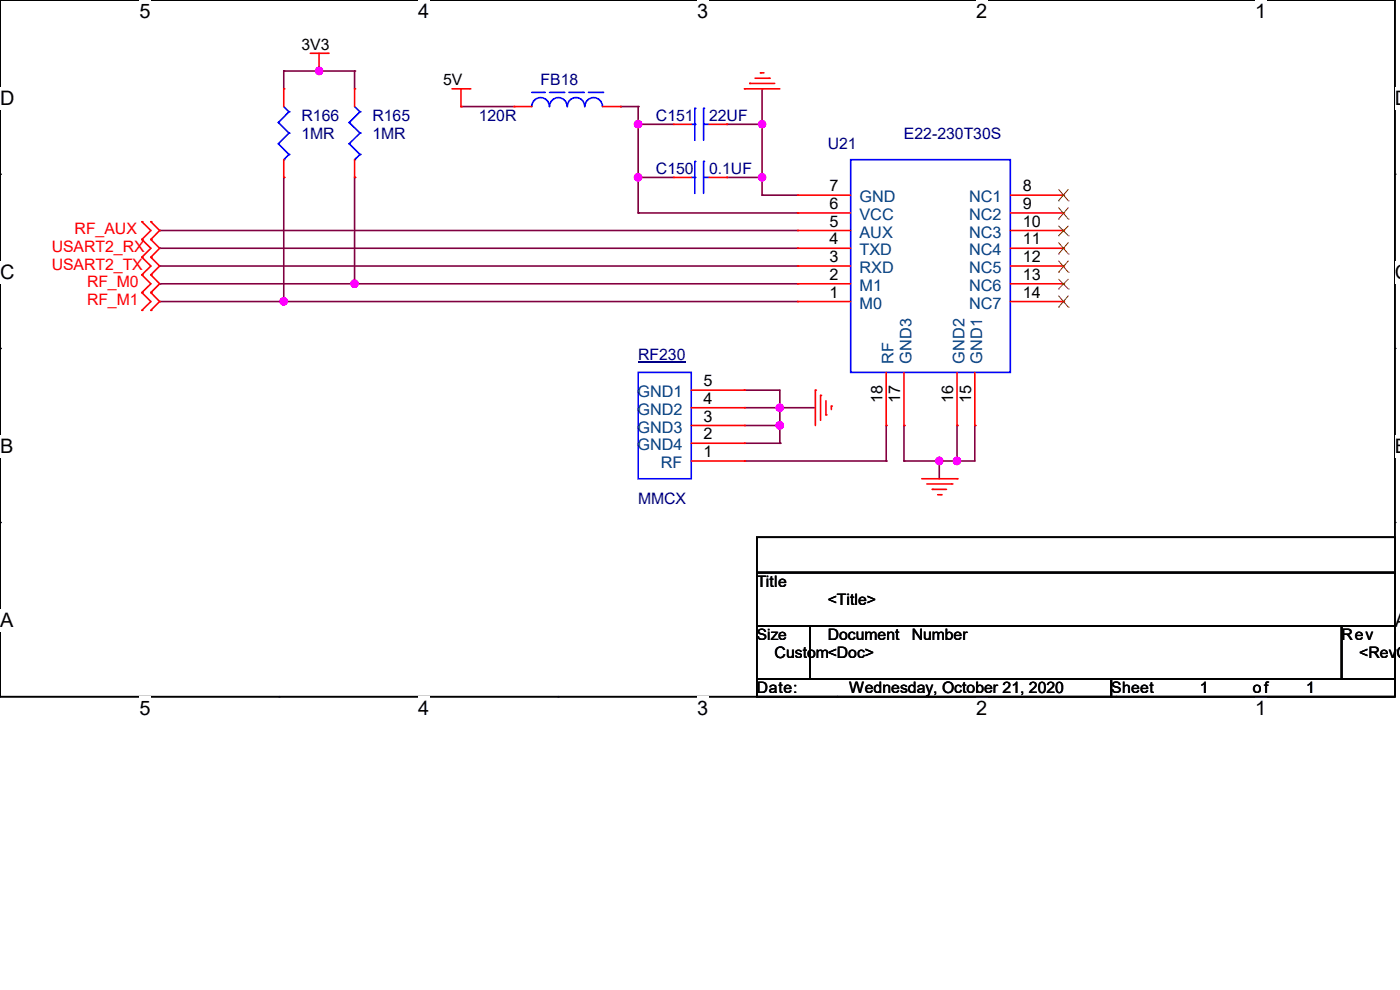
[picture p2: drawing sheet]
<svg xmlns="http://www.w3.org/2000/svg" width="297mm" height="210mm" viewBox="0 0 297 210" stroke-linecap="round" stroke-linejoin="round" font-family="sans-serif">
<path d="M0 0h295.9v147.8h-295.9z" fill="none" stroke="#000" stroke-width=".34"/>
<g fill="#fff">
<path d="M29.6 0h2.4v4.8h-2.4z"/>
<path d="M29.6 147.8h2.4v4.7h-2.4z"/>
</g>
<g fill="#000">
<circle cx="59.2" cy="0" r=".17"/>
<circle cx="59.2" cy="147.8" r=".17"/>
</g>
<g fill="#fff">
<path d="M88.7 0h2.4v4.8h-2.4z"/>
<path d="M88.7 147.8h2.4v4.7h-2.4z"/>
</g>
<g fill="#000">
<circle cx="118.4" cy="0" r=".17"/>
<circle cx="118.4" cy="147.8" r=".17"/>
</g>
<g fill="#fff">
<path d="M147.9 0h2.4v4.8h-2.4z"/>
<path d="M147.9 147.8h2.4v4.7h-2.4z"/>
</g>
<g fill="#000">
<circle cx="177.5" cy="0" r=".17"/>
<circle cx="177.5" cy="147.8" r=".17"/>
</g>
<g fill="#fff">
<path d="M207.1 0h2.4v4.8h-2.4z"/>
<path d="M207.1 147.8h2.4v4.7h-2.4z"/>
</g>
<g fill="#000">
<circle cx="236.7" cy="0" r=".17"/>
<circle cx="236.7" cy="147.8" r=".17"/>
</g>
<g fill="#fff">
<path d="M266.3 0h2.3v4.8h-2.3z"/>
<path d="M266.3 147.8h2.3v4.7h-2.3z"/>
<path d="M0 18.5h3.1v4.7h-3.1z"/>
<path d="M295.9 18.5h1.1v4.7h-1.1z"/>
<path d="M0 55.4h3.1v4.8h-3.1z"/>
<path d="M295.9 55.4h1.1v4.8h-1.1z"/>
</g>
<g fill="#000">
<circle cx="0" cy="37" r=".17"/>
<circle cx="295.9" cy="37" r=".17"/>
</g>
<g fill="#fff">
<path d="M0 92.4h2.9v4.7h-2.9z"/>
<path d="M295.9 92.4h1.1v4.7h-1.1z"/>
</g>
<g fill="#000">
<circle cx="0" cy="73.9" r=".17"/>
<circle cx="295.9" cy="73.9" r=".17"/>
</g>
<g fill="#fff">
<path d="M0 129.3h2.9v4.7h-2.9z"/>
<path d="M295.8 129.3h1.2v4.7h-1.2z"/>
</g>
<g fill="#000">
<circle cx="0" cy="110.8" r=".17"/>
<circle cx="295.9" cy="110.8" r=".17"/>
</g>
<path d="M131.6 22.6h3.8" fill="none" stroke="#800040" stroke-width=".34"/>
<circle cx="131.6" cy="22.6" r=".17" fill="#800040"/>
<path d="M135.4 22.6v3.8" fill="none" stroke="#800040" stroke-width=".34"/>
<circle cx="135.4" cy="22.6" r=".17" fill="#800040"/>
<path d="M135.4 45.2h33.8" fill="none" stroke="#800040" stroke-width=".34"/>
<circle cx="135.4" cy="45.2" r=".17" fill="#800040"/>
<path d="M154.2 37.6h7.5" fill="none" stroke="#800040" stroke-width=".34"/>
<circle cx="154.2" cy="37.6" r=".17" fill="#800040"/>
<path d="M161.7 37.6v3.8" fill="none" stroke="#800040" stroke-width=".34"/>
<circle cx="161.7" cy="37.6" r=".17" fill="#800040"/>
<path d="M161.7 41.4h7.5" fill="none" stroke="#800040" stroke-width=".34"/>
<circle cx="161.7" cy="41.4" r=".17" fill="#800040"/>
<path d="M161.7 18.8v7.6" fill="none" stroke="#800040" stroke-width=".34"/>
<circle cx="161.7" cy="18.8" r=".17" fill="#800040"/>
<path d="M135.4 37.6h7.5" fill="none" stroke="#800040" stroke-width=".34"/>
<circle cx="135.4" cy="37.6" r=".17" fill="#800040"/>
<path d="M135.4 37.6v7.6" fill="none" stroke="#800040" stroke-width=".34"/>
<circle cx="135.4" cy="37.6" r=".17" fill="#800040"/>
<path d="M97.8 22.6h11.3" fill="none" stroke="#800040" stroke-width=".34"/>
<circle cx="97.8" cy="22.6" r=".17" fill="#800040"/>
<path d="M191.8 90.3v7.5" fill="none" stroke="#800040" stroke-width=".34"/>
<circle cx="191.8" cy="90.3" r=".17" fill="#800040"/>
<path d="M191.8 97.8h7.5" fill="none" stroke="#800040" stroke-width=".34"/>
<circle cx="191.8" cy="97.8" r=".17" fill="#800040"/>
<path d="M206.8 90.3v7.5" fill="none" stroke="#800040" stroke-width=".34"/>
<circle cx="206.8" cy="90.3" r=".17" fill="#800040"/>
<path d="M203 90.3v7.5" fill="none" stroke="#800040" stroke-width=".34"/>
<circle cx="203" cy="90.3" r=".17" fill="#800040"/>
<path d="M203 97.8h3.8" fill="none" stroke="#800040" stroke-width=".34"/>
<circle cx="203" cy="97.8" r=".17" fill="#800040"/>
<circle cx="203" cy="97.8" r=".74" fill="#f0f" stroke="#f0f" stroke-width=".34"/>
<path d="M199.3 97.8v3.8" fill="none" stroke="#800040" stroke-width=".34"/>
<circle cx="199.3" cy="97.8" r=".17" fill="#800040"/>
<circle cx="199.3" cy="97.8" r=".73" fill="#f0f" stroke="#f0f" stroke-width=".34"/>
<path d="M199.3 97.8h3.7" fill="none" stroke="#800040" stroke-width=".34"/>
<circle cx="199.3" cy="97.8" r=".17" fill="#800040"/>
<path d="M75.2 60.2h94" fill="none" stroke="#800040" stroke-width=".34"/>
<circle cx="75.2" cy="60.2" r=".17" fill="#800040"/>
<circle cx="75.2" cy="60.2" r=".74" fill="#f0f" stroke="#f0f" stroke-width=".34"/>
<path d="M75.2 37.6v22.6" fill="none" stroke="#800040" stroke-width=".34"/>
<circle cx="75.2" cy="37.6" r=".17" fill="#800040"/>
<path d="M60.2 64h109" fill="none" stroke="#800040" stroke-width=".34"/>
<circle cx="60.2" cy="64" r=".17" fill="#800040"/>
<circle cx="60.2" cy="63.9" r=".73" fill="#f0f" stroke="#f0f" stroke-width=".34"/>
<path d="M60.2 37.6v26.4" fill="none" stroke="#800040" stroke-width=".34"/>
<circle cx="60.2" cy="37.6" r=".17" fill="#800040"/>
<path d="M33.9 48.9h135.3" fill="none" stroke="#800040" stroke-width=".34"/>
<circle cx="33.9" cy="48.9" r=".17" fill="#800040"/>
<path d="M33.9 52.7h135.3" fill="none" stroke="#800040" stroke-width=".34"/>
<circle cx="33.9" cy="52.7" r=".17" fill="#800040"/>
<path d="M33.9 56.4h135.3" fill="none" stroke="#800040" stroke-width=".34"/>
<circle cx="33.9" cy="56.4" r=".17" fill="#800040"/>
<path d="M33.9 60.2h41.3" fill="none" stroke="#800040" stroke-width=".34"/>
<circle cx="33.9" cy="60.2" r=".17" fill="#800040"/>
<path d="M33.9 64h26.3" fill="none" stroke="#800040" stroke-width=".34"/>
<circle cx="33.9" cy="64" r=".17" fill="#800040"/>
<path d="M60.2 15.1v3.7" fill="none" stroke="#800040" stroke-width=".34"/>
<circle cx="60.2" cy="15.1" r=".17" fill="#800040"/>
<path d="M60.2 15.1h7.5" fill="none" stroke="#800040" stroke-width=".34"/>
<circle cx="60.2" cy="15.1" r=".17" fill="#800040"/>
<path d="M75.2 15.1v3.7" fill="none" stroke="#800040" stroke-width=".34"/>
<circle cx="75.2" cy="15.1" r=".17" fill="#800040"/>
<path d="M67.7 15.1h7.5" fill="none" stroke="#800040" stroke-width=".34"/>
<circle cx="67.7" cy="15.1" r=".17" fill="#800040"/>
<circle cx="67.7" cy="15" r=".73" fill="#f0f" stroke="#f0f" stroke-width=".34"/>
<path d="M154.2 26.4h7.5" fill="none" stroke="#800040" stroke-width=".34"/>
<circle cx="154.2" cy="26.4" r=".17" fill="#800040"/>
<path d="M161.7 26.4v11.2" fill="none" stroke="#800040" stroke-width=".34"/>
<circle cx="161.7" cy="26.4" r=".17" fill="#800040"/>
<g fill="#f0f" stroke="#f0f" stroke-width=".34">
<circle cx="161.7" cy="37.6" r=".73"/>
<circle cx="161.7" cy="26.3" r=".72"/>
</g>
<path d="M135.4 26.4h7.5" fill="none" stroke="#800040" stroke-width=".34"/>
<circle cx="135.4" cy="26.4" r=".17" fill="#800040"/>
<path d="M135.4 26.4v11.2" fill="none" stroke="#800040" stroke-width=".34"/>
<circle cx="135.4" cy="26.4" r=".17" fill="#800040"/>
<g fill="#f0f" stroke="#f0f" stroke-width=".34">
<circle cx="135.4" cy="37.6" r=".74"/>
<circle cx="135.4" cy="26.3" r=".73"/>
</g>
<path d="M188 90.3v7.5" fill="none" stroke="#800040" stroke-width=".34"/>
<circle cx="188" cy="97.8" r=".17" fill="#800040"/>
<path d="M157.9 97.8h30.1" fill="none" stroke="#800040" stroke-width=".34"/>
<circle cx="157.9" cy="97.8" r=".17" fill="#800040"/>
<path d="M157.9 94h7.5" fill="none" stroke="#800040" stroke-width=".34"/>
<circle cx="165.4" cy="94" r=".17" fill="#800040"/>
<path d="M165.4 82.8v3.7" fill="none" stroke="#800040" stroke-width=".34"/>
<circle cx="165.4" cy="86.5" r=".17" fill="#800040"/>
<path d="M157.9 82.8h7.5" fill="none" stroke="#800040" stroke-width=".34"/>
<circle cx="157.9" cy="82.8" r=".17" fill="#800040"/>
<path d="M157.9 86.5h7.5" fill="none" stroke="#800040" stroke-width=".34"/>
<circle cx="165.4" cy="86.5" r=".17" fill="#800040"/>
<path d="M165.4 86.5v3.8" fill="none" stroke="#800040" stroke-width=".34"/>
<circle cx="165.4" cy="90.3" r=".17" fill="#800040"/>
<path d="M157.9 90.3h7.5" fill="none" stroke="#800040" stroke-width=".34"/>
<circle cx="165.4" cy="90.3" r=".17" fill="#800040"/>
<path d="M165.4 90.3v3.7" fill="none" stroke="#800040" stroke-width=".34"/>
<circle cx="165.4" cy="94" r=".17" fill="#800040"/>
<circle cx="165.4" cy="90.2" r=".74" fill="#f0f" stroke="#f0f" stroke-width=".34"/>
<path d="M165.4 86.5h7.6" fill="none" stroke="#800040" stroke-width=".34"/>
<circle cx="165.4" cy="86.5" r=".17" fill="#800040"/>
<circle cx="165.4" cy="86.5" r=".73" fill="#f0f" stroke="#f0f" stroke-width=".34"/>
<path d="M157.9 18.8h7.5" fill="none" stroke="#f00" stroke-width=".34"/>
<circle cx="157.9" cy="18.8" r=".17" fill="#f00"/>
<path d="M159 17.7h5.3" fill="none" stroke="#f00" stroke-width=".34"/>
<circle cx="159" cy="17.7" r=".17" fill="#f00"/>
<path d="M160.2 16.6h3" fill="none" stroke="#f00" stroke-width=".34"/>
<circle cx="163.2" cy="16.6" r=".17" fill="#f00"/>
<path d="M161.3 15.5h.8" fill="none" stroke="#f00" stroke-width=".34"/>
<circle cx="161.3" cy="15.5" r=".17" fill="#f00"/>
<path d="M97.8 18.8v3.8" fill="none" stroke="#f00" stroke-width=".34"/>
<circle cx="97.8" cy="22.6" r=".17" fill="#f00"/>
<path d="M95.9 18.8h3.8" fill="none" stroke="#f00" stroke-width=".34"/>
<circle cx="99.7" cy="18.8" r=".17" fill="#f00"/>
<path d="M195.5 101.6h7.5" fill="none" stroke="#f00" stroke-width=".34"/>
<circle cx="203" cy="101.6" r=".17" fill="#f00"/>
<path d="M196.6 102.7h5.3" fill="none" stroke="#f00" stroke-width=".34"/>
<circle cx="201.9" cy="102.7" r=".17" fill="#f00"/>
<path d="M197.8 103.8h3" fill="none" stroke="#f00" stroke-width=".34"/>
<circle cx="197.8" cy="103.8" r=".17" fill="#f00"/>
<path d="M198.9 104.9h.7" fill="none" stroke="#f00" stroke-width=".34"/>
<circle cx="199.6" cy="104.9" r=".17" fill="#f00"/>
<path d="M67.7 11.3v3.8" fill="none" stroke="#f00" stroke-width=".34"/>
<circle cx="67.7" cy="15.1" r=".17" fill="#f00"/>
<path d="M65.8 11.3h3.8" fill="none" stroke="#f00" stroke-width=".34"/>
<circle cx="69.6" cy="11.3" r=".17" fill="#f00"/>
<path d="M173 82.8v7.5" fill="none" stroke="#f00" stroke-width=".34"/>
<circle cx="173" cy="82.8" r=".17" fill="#f00"/>
<path d="M174.1 83.9v5.3" fill="none" stroke="#f00" stroke-width=".34"/>
<circle cx="174.1" cy="83.9" r=".17" fill="#f00"/>
<path d="M175.2 85v3" fill="none" stroke="#f00" stroke-width=".34"/>
<circle cx="175.2" cy="88" r=".17" fill="#f00"/>
<path d="M176.4 86.1v.8" fill="none" stroke="#f00" stroke-width=".34"/>
<circle cx="176.4" cy="86.1" r=".17" fill="#f00"/>
<path d="M33.9 48.9l-1.9 1.9" fill="none" stroke="#f00" stroke-width=".34"/>
<circle cx="32" cy="50.8" r=".17" fill="#f00"/>
<path d="M32 47l1.9 1.9" fill="none" stroke="#f00" stroke-width=".34"/>
<circle cx="32" cy="47" r=".17" fill="#f00"/>
<path d="M30.1 47l1.9 1.9" fill="none" stroke="#f00" stroke-width=".34"/>
<circle cx="30.1" cy="47" r=".17" fill="#f00"/>
<path d="M32 48.9l-1.9 1.9" fill="none" stroke="#f00" stroke-width=".34"/>
<circle cx="30.1" cy="50.8" r=".17" fill="#f00"/>
<path d="M33.9 56.4l-1.9 1.9" fill="none" stroke="#f00" stroke-width=".34"/>
<circle cx="32" cy="58.3" r=".17" fill="#f00"/>
<path d="M32 54.6l1.9 1.8" fill="none" stroke="#f00" stroke-width=".34"/>
<circle cx="32" cy="54.6" r=".17" fill="#f00"/>
<path d="M30.1 54.6l1.9 1.8" fill="none" stroke="#f00" stroke-width=".34"/>
<circle cx="30.1" cy="54.6" r=".17" fill="#f00"/>
<path d="M32 56.4l-1.9 1.9" fill="none" stroke="#f00" stroke-width=".34"/>
<circle cx="30.1" cy="58.3" r=".17" fill="#f00"/>
<path d="M33.9 52.7l-1.9 1.9" fill="none" stroke="#f00" stroke-width=".34"/>
<circle cx="32" cy="54.6" r=".17" fill="#f00"/>
<path d="M32 50.8l1.9 1.9" fill="none" stroke="#f00" stroke-width=".34"/>
<circle cx="32" cy="50.8" r=".17" fill="#f00"/>
<path d="M30.1 50.8l1.9 1.9" fill="none" stroke="#f00" stroke-width=".34"/>
<circle cx="30.1" cy="50.8" r=".17" fill="#f00"/>
<path d="M32 52.7l-1.9 1.9" fill="none" stroke="#f00" stroke-width=".34"/>
<circle cx="30.1" cy="54.6" r=".17" fill="#f00"/>
<path d="M33.9 60.2l-1.9 1.9" fill="none" stroke="#f00" stroke-width=".34"/>
<circle cx="32" cy="62.1" r=".17" fill="#f00"/>
<path d="M32 58.3l1.9 1.9" fill="none" stroke="#f00" stroke-width=".34"/>
<circle cx="32" cy="58.3" r=".17" fill="#f00"/>
<path d="M30.1 58.3l1.9 1.9" fill="none" stroke="#f00" stroke-width=".34"/>
<circle cx="30.1" cy="58.3" r=".17" fill="#f00"/>
<path d="M32 60.2l-1.9 1.9" fill="none" stroke="#f00" stroke-width=".34"/>
<circle cx="30.1" cy="62.1" r=".17" fill="#f00"/>
<path d="M33.9 64l-1.9 1.8" fill="none" stroke="#f00" stroke-width=".34"/>
<circle cx="32" cy="65.8" r=".17" fill="#f00"/>
<path d="M32 62.1l1.9 1.9" fill="none" stroke="#f00" stroke-width=".34"/>
<circle cx="32" cy="62.1" r=".17" fill="#f00"/>
<path d="M30.1 62.1l1.9 1.9" fill="none" stroke="#f00" stroke-width=".34"/>
<circle cx="30.1" cy="62.1" r=".17" fill="#f00"/>
<path d="M32 64l-1.9 1.8" fill="none" stroke="#f00" stroke-width=".34"/>
<circle cx="30.1" cy="65.8" r=".17" fill="#f00"/>
<path d="M160.6 114h135.3v7.5h-135.3zM160.6 121.5h135.3v11.3h-135.3zM160.6 132.8h11.2v11.2h-11.2zM171.8 132.8h112.8v11.2h-112.8zM284.6 132.8h11.3v11.2h-11.3zM160.6 144h75.2v3.8h-75.2zM235.8 144h60.1v3.8h-60.1z" fill="none" stroke="#000" stroke-width=".34"/>
<path d="M146.6 37.6h.8" fill="none" stroke="#00f" stroke-width=".34"/>
<circle cx="147.4" cy="37.6" r=".17" fill="#00f"/>
<path d="M149.3 34.2v6.8" fill="none" stroke="#00f" stroke-width=".34"/>
<circle cx="149.3" cy="34.2" r=".17" fill="#00f"/>
<path d="M147.4 34.2v6.8" fill="none" stroke="#00f" stroke-width=".34"/>
<circle cx="147.4" cy="34.2" r=".17" fill="#00f"/>
<path d="M149.3 37.6h1.1" fill="none" stroke="#00f" stroke-width=".34"/>
<circle cx="149.3" cy="37.6" r=".17" fill="#00f"/>
<path d="M142.9 37.6h3.7" fill="none" stroke="#f00" stroke-width=".34"/>
<circle cx="142.9" cy="37.6" r=".17" fill="#f00"/>
<path d="M150.4 37.6h3.8" fill="none" stroke="#f00" stroke-width=".34"/>
<circle cx="154.2" cy="37.6" r=".17" fill="#f00"/>
<path d="M146.6 26.4h.8" fill="none" stroke="#00f" stroke-width=".34"/>
<circle cx="147.4" cy="26.4" r=".17" fill="#00f"/>
<path d="M149.3 23v6.8" fill="none" stroke="#00f" stroke-width=".34"/>
<circle cx="149.3" cy="23" r=".17" fill="#00f"/>
<path d="M147.4 23v6.8" fill="none" stroke="#00f" stroke-width=".34"/>
<circle cx="147.4" cy="23" r=".17" fill="#00f"/>
<path d="M149.3 26.4h1.1" fill="none" stroke="#00f" stroke-width=".34"/>
<circle cx="149.3" cy="26.4" r=".17" fill="#00f"/>
<path d="M142.9 26.4h3.7" fill="none" stroke="#f00" stroke-width=".34"/>
<circle cx="142.9" cy="26.4" r=".17" fill="#f00"/>
<path d="M150.4 26.4h3.8" fill="none" stroke="#f00" stroke-width=".34"/>
<circle cx="154.2" cy="26.4" r=".17" fill="#f00"/>
<path d="M112.8 19.6h2.6M112.8 22.6a1.86 1.86 0 0 1 1.9-1.9 1.86 1.86 0 0 1 1.8 1.9M116.6 22.6a1.86 1.86 0 0 1 1.8-1.9 1.86 1.86 0 0 1 1.9 1.9M120.4 22.6a1.84 1.84 0 0 1 1.8-1.9 1.84 1.84 0 0 1 1.8 1.9M124.1 22.6a1.86 1.86 0 0 1 1.8-1.9 1.86 1.86 0 0 1 1.9 1.9" fill="none" stroke="#00f" stroke-width=".34"/>
<circle cx="115.4" cy="19.6" r=".17" fill="#00f"/>
<path d="M116.6 19.6h3" fill="none" stroke="#00f" stroke-width=".34"/>
<circle cx="119.6" cy="19.6" r=".17" fill="#00f"/>
<path d="M120.7 19.6h3" fill="none" stroke="#00f" stroke-width=".34"/>
<circle cx="123.7" cy="19.6" r=".17" fill="#00f"/>
<path d="M124.8 19.6h3" fill="none" stroke="#00f" stroke-width=".34"/>
<circle cx="127.8" cy="19.6" r=".17" fill="#00f"/>
<path d="M109.1 22.6h3.7" fill="none" stroke="#f00" stroke-width=".34"/>
<circle cx="109.1" cy="22.6" r=".17" fill="#f00"/>
<path d="M127.8 22.6h3.8" fill="none" stroke="#f00" stroke-width=".34"/>
<circle cx="131.6" cy="22.6" r=".17" fill="#f00"/>
<path d="M75.2 22.6l1.2 1.1" fill="none" stroke="#00f" stroke-width=".34"/>
<circle cx="76.4" cy="23.7" r=".17" fill="#00f"/>
<path d="M76.4 23.7l-2.3 2.3" fill="none" stroke="#00f" stroke-width=".34"/>
<circle cx="74.1" cy="26" r=".17" fill="#00f"/>
<path d="M74.1 26l2.3 2.2" fill="none" stroke="#00f" stroke-width=".34"/>
<circle cx="76.4" cy="28.2" r=".17" fill="#00f"/>
<path d="M76.4 28.2l-2.3 2.3" fill="none" stroke="#00f" stroke-width=".34"/>
<circle cx="74.1" cy="30.5" r=".17" fill="#00f"/>
<path d="M74.1 30.5l2.3 2.3" fill="none" stroke="#00f" stroke-width=".34"/>
<circle cx="76.4" cy="32.8" r=".17" fill="#00f"/>
<path d="M76.4 32.8l-1.2 1.1" fill="none" stroke="#00f" stroke-width=".34"/>
<circle cx="75.2" cy="33.9" r=".17" fill="#00f"/>
<path d="M75.2 18.8v3.8" fill="none" stroke="#f00" stroke-width=".34"/>
<circle cx="75.2" cy="18.8" r=".17" fill="#f00"/>
<path d="M75.2 33.9v3.7" fill="none" stroke="#f00" stroke-width=".34"/>
<circle cx="75.2" cy="37.6" r=".17" fill="#f00"/>
<path d="M180.5 33.9h33.8v45.1h-33.8z" fill="none" stroke="#00f" stroke-width=".34"/>
<path d="M169.2 64h11.3" fill="none" stroke="#f00" stroke-width=".34"/>
<circle cx="169.2" cy="64" r=".17" fill="#f00"/>
<path d="M169.2 60.2h11.3" fill="none" stroke="#f00" stroke-width=".34"/>
<circle cx="169.2" cy="60.2" r=".17" fill="#f00"/>
<path d="M169.2 56.4h11.3" fill="none" stroke="#f00" stroke-width=".34"/>
<circle cx="169.2" cy="56.4" r=".17" fill="#f00"/>
<path d="M169.2 52.7h11.3" fill="none" stroke="#f00" stroke-width=".34"/>
<circle cx="169.2" cy="52.7" r=".17" fill="#f00"/>
<path d="M169.2 48.9h11.3" fill="none" stroke="#f00" stroke-width=".34"/>
<circle cx="169.2" cy="48.9" r=".17" fill="#f00"/>
<path d="M169.2 45.2h11.3" fill="none" stroke="#f00" stroke-width=".34"/>
<circle cx="169.2" cy="45.2" r=".17" fill="#f00"/>
<path d="M169.2 41.4h11.3" fill="none" stroke="#f00" stroke-width=".34"/>
<circle cx="169.2" cy="41.4" r=".17" fill="#f00"/>
<path d="M214.3 41.4h11.3" fill="none" stroke="#f00" stroke-width=".34"/>
<circle cx="225.6" cy="41.4" r=".17" fill="#f00"/>
<path d="M224.5 42.6h.1M224.5 40.1l2.2 2.5M226.7 42.6h.1M226.7 40.1l-2.2 2.5" fill="none" stroke="#804000" stroke-width=".21"/>
<path d="M214.3 45.2h11.3" fill="none" stroke="#f00" stroke-width=".34"/>
<circle cx="225.6" cy="45.2" r=".17" fill="#f00"/>
<path d="M224.5 46.5h.1M224.5 44l2.2 2.5M226.7 46.5h.1M226.7 44l-2.2 2.5" fill="none" stroke="#804000" stroke-width=".21"/>
<path d="M214.3 48.9h11.3" fill="none" stroke="#f00" stroke-width=".34"/>
<circle cx="225.6" cy="48.9" r=".17" fill="#f00"/>
<path d="M224.5 50h.1M224.5 47.9l2.2 2.1M226.7 50h.1M226.7 47.9l-2.2 2.1" fill="none" stroke="#804000" stroke-width=".21"/>
<path d="M214.3 52.7h11.3" fill="none" stroke="#f00" stroke-width=".34"/>
<circle cx="225.6" cy="52.7" r=".17" fill="#f00"/>
<path d="M224.5 53.9h.1M224.5 51.4l2.2 2.5M226.7 53.9h.1M226.7 51.4l-2.2 2.5" fill="none" stroke="#804000" stroke-width=".21"/>
<path d="M214.3 56.4h11.3" fill="none" stroke="#f00" stroke-width=".34"/>
<circle cx="225.6" cy="56.4" r=".17" fill="#f00"/>
<path d="M224.5 57.8h.1M224.5 55.3l2.2 2.5M226.7 57.8h.1M226.7 55.3l-2.2 2.5" fill="none" stroke="#804000" stroke-width=".21"/>
<path d="M214.3 60.2h11.3" fill="none" stroke="#f00" stroke-width=".34"/>
<circle cx="225.6" cy="60.2" r=".17" fill="#f00"/>
<path d="M224.5 59.2l2.2 2.1M226.7 59.2l-2.2 2.1M224.5 61.3h.1M226.7 61.3h.1" fill="none" stroke="#804000" stroke-width=".21"/>
<path d="M214.3 64h11.3" fill="none" stroke="#f00" stroke-width=".34"/>
<circle cx="225.6" cy="64" r=".17" fill="#f00"/>
<path d="M224.5 65.2h.1M224.5 62.7l2.2 2.5M226.7 65.2h.1M226.7 62.7l-2.2 2.5" fill="none" stroke="#804000" stroke-width=".21"/>
<path d="M206.8 79v11.3" fill="none" stroke="#f00" stroke-width=".34"/>
<circle cx="206.8" cy="90.3" r=".17" fill="#f00"/>
<path d="M203 79v11.3" fill="none" stroke="#f00" stroke-width=".34"/>
<circle cx="203" cy="90.3" r=".17" fill="#f00"/>
<path d="M191.8 79v11.3" fill="none" stroke="#f00" stroke-width=".34"/>
<circle cx="191.8" cy="90.3" r=".17" fill="#f00"/>
<path d="M188 79v11.3" fill="none" stroke="#f00" stroke-width=".34"/>
<circle cx="188" cy="90.3" r=".17" fill="#f00"/>
<path d="M60.2 22.6l1.1 1.1" fill="none" stroke="#00f" stroke-width=".34"/>
<circle cx="61.3" cy="23.7" r=".17" fill="#00f"/>
<path d="M61.3 23.7l-2.2 2.3" fill="none" stroke="#00f" stroke-width=".34"/>
<circle cx="59.1" cy="26" r=".17" fill="#00f"/>
<path d="M59.1 26l2.2 2.2" fill="none" stroke="#00f" stroke-width=".34"/>
<circle cx="61.3" cy="28.2" r=".17" fill="#00f"/>
<path d="M61.3 28.2l-2.2 2.3" fill="none" stroke="#00f" stroke-width=".34"/>
<circle cx="59.1" cy="30.5" r=".17" fill="#00f"/>
<path d="M59.1 30.5l2.2 2.3" fill="none" stroke="#00f" stroke-width=".34"/>
<circle cx="61.3" cy="32.8" r=".17" fill="#00f"/>
<path d="M61.3 32.8l-1.1 1.1" fill="none" stroke="#00f" stroke-width=".34"/>
<circle cx="60.2" cy="33.9" r=".17" fill="#00f"/>
<path d="M60.2 18.8v3.8" fill="none" stroke="#f00" stroke-width=".34"/>
<circle cx="60.2" cy="18.8" r=".17" fill="#f00"/>
<path d="M60.2 33.9v3.7" fill="none" stroke="#f00" stroke-width=".34"/>
<circle cx="60.2" cy="37.6" r=".17" fill="#f00"/>
<path d="M135.4 79h11.2v22.6h-11.2z" fill="none" stroke="#00f" stroke-width=".34"/>
<path d="M135.4 76.8h10" fill="none" stroke="#000080" stroke-width=".25"/>
<path d="M146.6 97.8h11.3" fill="none" stroke="#f00" stroke-width=".34"/>
<circle cx="157.9" cy="97.8" r=".17" fill="#f00"/>
<path d="M146.6 94h11.3" fill="none" stroke="#f00" stroke-width=".34"/>
<circle cx="157.9" cy="94" r=".17" fill="#f00"/>
<path d="M146.6 90.3h11.3" fill="none" stroke="#f00" stroke-width=".34"/>
<circle cx="157.9" cy="90.3" r=".17" fill="#f00"/>
<path d="M146.6 86.5h11.3" fill="none" stroke="#f00" stroke-width=".34"/>
<circle cx="157.9" cy="86.5" r=".17" fill="#f00"/>
<path d="M146.6 82.8h11.3" fill="none" stroke="#f00" stroke-width=".34"/>
<circle cx="157.9" cy="82.8" r=".17" fill="#f00"/>
<g fill="#f0f" stroke="#f0f" stroke-width=".34">
<circle cx="203" cy="97.8" r=".74"/>
<circle cx="199.3" cy="97.8" r=".73"/>
<circle cx="75.2" cy="60.2" r=".74"/>
<circle cx="60.2" cy="63.9" r=".73"/>
<circle cx="67.7" cy="15" r=".73"/>
<circle cx="161.7" cy="37.6" r=".73"/>
<circle cx="161.7" cy="26.3" r=".72"/>
<circle cx="135.4" cy="37.6" r=".74"/>
<circle cx="135.4" cy="26.3" r=".73"/>
<circle cx="165.4" cy="90.2" r=".74"/>
<circle cx="165.4" cy="86.5" r=".73"/>
</g>
<g font-size="4.2">
<text x="29.6" y="3.9">5</text>
<text x="88.7" y="3.9">4</text>
<text x="147.9" y="3.9">3</text>
<text x="207.1" y="3.9">2</text>
<text x="266.3" y="3.9">1</text>
<text x="0" y="22.3">D</text>
<text x="295.9" y="22.3">D</text>
<text x="0" y="59.2">C</text>
<text x="295.9" y="59.2">C</text>
<text x="0" y="96.2">B</text>
<text x="295.9" y="96.2">B</text>
<text x="0" y="133.1">A</text>
<text x="295.9" y="133.1">A</text>
<text x="29.6" y="151.6">5</text>
<text x="88.7" y="151.6">4</text>
<text x="147.9" y="151.6">3</text>
<text x="207.1" y="151.6">2</text>
<text x="266.3" y="151.6">1</text>
</g>
<g font-size="3.4">
<text x="175.9" y="40.6">7</text>
<text x="217" y="40.6">8</text>
<text x="175.9" y="44.4">6</text>
<text x="217" y="44.4">9</text>
<text x="175.9" y="51.9">4</text>
<text x="175.9" y="48.1">5</text>
<text x="217" y="48.1">10</text>
<text x="217" y="51.9">11</text>
<text x="175.9" y="59.4">2</text>
<text x="175.9" y="55.6">3</text>
<text x="217" y="55.6">12</text>
<text x="217" y="59.4">13</text>
<text x="175.9" y="63.2">1</text>
<text x="217" y="63.2">14</text>
<text x="149.3" y="82">5</text>
<text x="149.3" y="89.5">3</text>
<text x="149.3" y="85.7">4</text>
<text x="187.2" y="85.4" transform="rotate(-90 187.2 85.4)">18</text>
<text x="191" y="85.4" transform="rotate(-90 191 85.4)">17</text>
<text x="202.2" y="85.4" transform="rotate(-90 202.2 85.4)">16</text>
<text x="206" y="85.4" transform="rotate(-90 206 85.4)">15</text>
<text x="149.3" y="93.2">2</text>
<text x="149.3" y="97">1</text>
</g>
<g font-size="3.4" fill="#004080">
<text x="182.3" y="46.7">VCC</text>
<text x="182.3" y="42.9">GND</text>
<text x="205.6" y="42.9">NC1</text>
<text x="205.6" y="46.7">NC2</text>
<text x="182.3" y="50.4">AUX</text>
<text x="205.6" y="50.4">NC3</text>
<text x="182.3" y="58">RXD</text>
<text x="182.3" y="54.2">TXD</text>
<text x="205.6" y="54.2">NC4</text>
<text x="205.6" y="58">NC5</text>
<text x="182.3" y="65.5">M0</text>
<text x="182.3" y="61.7">M1</text>
<text x="205.6" y="61.7">NC6</text>
<text x="205.6" y="65.5">NC7</text>
<text x="189.6" y="77.1" transform="rotate(-90 189.6 77.1)">RF</text>
<text x="193.3" y="77.1" transform="rotate(-90 193.3 77.1)">GND3</text>
<text x="204.6" y="77.1" transform="rotate(-90 204.6 77.1)">GND2</text>
<text x="208.4" y="77.1" transform="rotate(-90 208.4 77.1)">GND1</text>
<text x="135.2" y="88">GND2</text>
<text x="135.2" y="84.3">GND1</text>
<text x="135.2" y="95.5">GND4</text>
<text x="135.2" y="91.8">GND3</text>
<text x="140.2" y="99.3">RF</text>
</g>
<g font-size="3.3">
<text x="64" y="10.6">3V3</text>
<text x="94" y="18.1">5V</text>
<text x="160.6" y="124.5">Title</text>
<text x="175.6" y="128.2">&lt;Title&gt;</text>
<text x="160.6" y="135.7">Size</text>
<text x="175.6" y="135.8">Document</text>
<text x="193.4" y="135.8">Number</text>
<text x="284.6" y="135.8">Rev</text>
<text x="164.3" y="139.5">Custom&lt;Doc&gt;</text>
<text x="288.4" y="139.5">&lt;RevC</text>
<text x="160.6" y="147">Date:</text>
<text x="180.1" y="147">Wednesday, October 21, 2020</text>
<text x="235.7" y="147">Sheet</text>
<text x="254.6" y="147">1</text>
<text x="265.8" y="147">of</text>
<text x="277.1" y="147">1</text>
</g>
<g font-size="3.3" fill="#000080">
<text x="114.7" y="18.1">FB18</text>
<text x="64" y="25.6">R166</text>
<text x="64" y="29.4">1MR</text>
<text x="79" y="25.6">R165</text>
<text x="79" y="29.4">1MR</text>
<text x="101.6" y="25.6">120R</text>
<text x="139.1" y="25.6">C151</text>
<text x="150.4" y="25.6">22UF</text>
<text x="191.8" y="29.4">E22-230T30S</text>
<text x="175.6" y="31.6">U21</text>
<text x="139.1" y="36.9">C150</text>
<text x="150.4" y="36.9">0.1UF</text>
<text x="135.4" y="76.4">RF230</text>
<text x="135.4" y="106.8">MMCX</text>
</g>
<g font-size="3.3" fill="#f00">
<text x="11" y="53.4">USART2_RX</text>
<text x="15.8" y="49.7">RF_AUX</text>
<text x="11" y="57.2">USART2_TX</text>
<text x="18.5" y="61">RF_M0</text>
<text x="18.5" y="64.7">RF_M1</text>
</g>
</svg>
